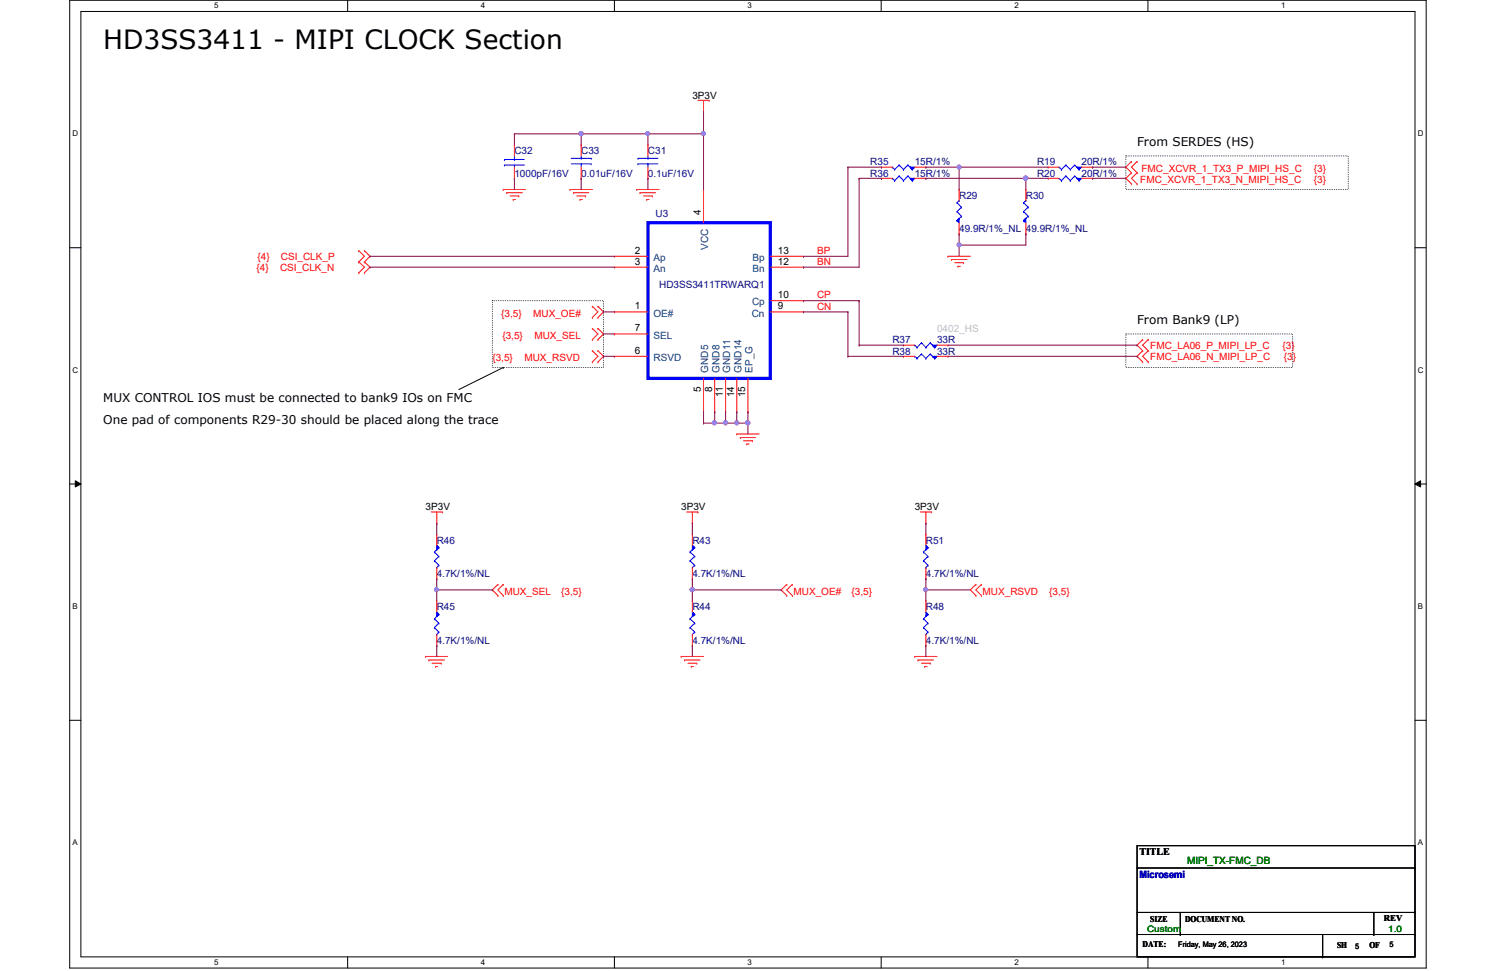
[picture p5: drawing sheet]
<svg xmlns="http://www.w3.org/2000/svg" width="432mm" height="279mm" viewBox="0 0 432 279" stroke-linecap="round" stroke-linejoin="round" font-family="sans-serif">
<path d="M20.1 .1h390.4v278.5h-390.4zM23.3 3.3h384v272h-384z" fill="none" stroke="#000" stroke-width=".29"/>
<g fill="#fff">
<path d="M61.6 .4h1.2v2.4h-1.2z"/>
<path d="M61.6 275.7h1.2v2.3h-1.2z"/>
</g>
<path d="M100.1 .1v3.2M100.1 275.3v3.3" fill="none" stroke="#000" stroke-width=".29"/>
<g fill="#fff">
<path d="M138.4 .4h1.2v2.4h-1.2z"/>
<path d="M138.4 275.7h1.2v2.3h-1.2z"/>
</g>
<path d="M176.9 .1v3.2M176.9 275.3v3.3" fill="none" stroke="#000" stroke-width=".29"/>
<g fill="#fff">
<path d="M215.2 .4h1.2v2.4h-1.2z"/>
<path d="M215.2 275.7h1.2v2.3h-1.2z"/>
</g>
<path d="M253.7 .1v3.2M253.7 275.3v3.3" fill="none" stroke="#000" stroke-width=".29"/>
<g fill="#fff">
<path d="M292 .4h1.2v2.4h-1.2z"/>
<path d="M292 275.7h1.2v2.3h-1.2z"/>
</g>
<path d="M330.5 .1v3.2M330.5 275.3v3.3" fill="none" stroke="#000" stroke-width=".29"/>
<g fill="#fff">
<path d="M368.8 .4h1.2v2.4h-1.2z"/>
<path d="M368.8 275.7h1.2v2.3h-1.2z"/>
<path d="M20.9 37.3h1.5v2.3h-1.5z"/>
<path d="M408.2 37.3h1.5v2.3h-1.5z"/>
<path d="M20.9 105.2h1.5v2.4h-1.5z"/>
<path d="M408.2 105.2h1.5v2.4h-1.5z"/>
</g>
<path d="M20.1 71.3h3.2M407.3 71.3h3.2" fill="none" stroke="#000" stroke-width=".29"/>
<g fill="#fff">
<path d="M20.9 173.2h1.5v2.4h-1.5z"/>
<path d="M408.2 173.2h1.4v2.4h-1.4z"/>
</g>
<path d="M20.1 139.3h3.2M21.7 138.3l1.6 1-1.6 .8zM407.3 139.3l1.6-1v1.8zM407.3 139.3h3.2" fill="none" stroke="#000" stroke-width=".29"/>
<path d="M21.7 138.3l1.6 1-1.6 .8zM407.3 139.3l1.6-1v1.8z" fill="#000"/>
<g fill="#fff">
<path d="M20.9 241.2h1.5v2.4h-1.5z"/>
<path d="M408.2 241.2h1.4v2.4h-1.4z"/>
</g>
<g fill="none" stroke="#000" stroke-width=".29">
<path d="M144.9 105.7h.1M144.9 105.7l-12.8 6.4M20.1 207.3h3.2M407.3 207.3h3.2M327.3 243.3h80v32h-80zM327.3 249.8h80M407.3 249.8h.1M327.3 262.6h80M327.3 268.9h80M339.8 268.9h.1M339.8 262.6v6.3M380.7 275.3h.1"/>
<path d="M380.7 268.9v6.4M395.5 268.9h.1M395.5 262.6v6.3M407.3 262.6h.1M407.3 268.9h.1"/>
</g>
<path d="M324.1 44.9h64v9.6h-64zM141.7 86.5h32v19.2h-32zM324.1 96.1h48v9.6h-48z" fill="none" stroke="#000" stroke-width=".29" stroke-dasharray="0 .5"/>
<g fill="none" stroke="#f00" stroke-width=".29">
<path d="M200.9 28.9h3.2M202.5 32.1h.1M202.5 28.9v3.2M204.1 28.9h.1M144.9 54.5h.1M144.9 54.5h6.4M145.9 55.5h.1M145.9 55.5h4.5M146.8 56.4h2.6M147.7 57.4h.1M147.7 57.4h.7M149.4 56.4h.1"/>
<path d="M164.1 54.5h.1M164.1 54.5h6.4M165.1 55.5h.1M165.1 55.5h4.4M166 56.4h2.6M167 57.4h.1M167 57.4h.6M168.6 56.4h.1M183.3 54.5h.1M183.3 54.5h6.4M184.2 55.5h.1M184.2 55.5h4.5"/>
<path d="M185.3 56.4h2.5M186.2 57.4h.1M186.2 57.4h.7M187.8 56.4h.1M325.7 46.5h.1M325.7 49.7h.1M325.7 52.9h.1M325.7 46.5l-1.6 1.6 1.6 1.6M325.7 49.7l-1.6 1.6 1.6 1.6M327.3 46.5h.1M327.3 49.7h.1M327.3 52.9h.1"/>
<path d="M327.3 46.5l-1.6 1.6 1.6 1.6M327.3 49.7l-1.6 1.6 1.6 1.6M103.3 78.5h.1M103.3 75.4h.1M103.3 72.1h.1M103.3 75.4l1.6 1.5-1.6 1.6M103.3 72.1l1.6 1.6-1.6 1.7M104.9 75.4h.1M104.9 78.5h.1M104.9 72.1h.1M104.9 75.4l1.6 1.5-1.6 1.6M104.9 72.1l1.6 1.6-1.6 1.7"/>
<path d="M272.9 73.7h.1M272.9 73.7h6.4M273.9 74.7h.1M273.9 74.7h4.5M274.8 75.6h2.6M275.8 76.6h.1M275.8 76.6h.6M277.4 75.6h.1M170.5 94.5h.1M170.5 97.7h.1M170.5 88.1h.1M170.5 91.4h.1"/>
<path d="M170.5 94.5l1.6 1.6-1.6 1.6M170.5 88.1l1.6 1.6-1.6 1.7M172.1 94.5h.1M172.1 97.7h.1M172.1 88.1h.1M172.1 91.4h.1M172.1 94.5l1.6 1.6-1.6 1.6M172.1 88.1l1.6 1.6-1.6 1.7M328.9 97.7h.1M328.9 97.7l-1.6 1.6 1.6 1.6M330.5 97.7h.1M330.5 97.7l-1.6 1.6 1.6 1.6"/>
<path d="M170.5 100.9h.1M170.5 104.1h.1M170.5 100.9l1.6 1.6-1.6 1.6M172.1 100.9h.1M172.1 104.1h.1M172.1 100.9l1.6 1.6-1.6 1.6M328.9 100.9h.1M328.9 104.1h.1M328.9 100.9l-1.6 1.6 1.6 1.6M330.5 104.1h.1M330.5 100.9h.1M330.5 100.9l-1.6 1.6 1.6 1.6"/>
<path d="M212.1 124.9h.1M212.1 124.9h6.4M213.1 125.9h.1M213.1 125.9h4.4M214 126.8h2.6M215 127.8h.1M215 127.8h.6M216.6 126.8h.1M124.1 147.3h3.2M125.7 150.5h.1M125.7 147.3v3.2M127.3 147.3h.1"/>
<path d="M197.7 147.3h3.2M199.3 150.5h.1M199.3 147.3v3.2M200.9 147.3h.1M264.9 147.3h3.2M266.5 150.5h.1M266.5 147.3v3.2M268.1 147.3h.1M143.3 168.1h.1M143.3 171.4h.1M143.3 168.1l-1.6 1.7 1.6 1.6M144.9 168.1h.1"/>
<path d="M144.9 171.4h.1M144.9 168.1l-1.6 1.7 1.6 1.6M226.5 168.1h.1M226.5 171.4h.1M226.5 168.1l-1.6 1.7 1.6 1.6M228.1 168.1h.1M228.1 171.4h.1M228.1 168.1l-1.6 1.7 1.6 1.6M280.9 168.1h.1M280.9 171.4h.1M280.9 168.1l-1.6 1.7 1.6 1.6M282.5 168.1h.1"/>
<path d="M282.5 171.4h.1M282.5 168.1l-1.6 1.7 1.6 1.6M122.5 188.9h.1M122.5 188.9h6.4M123.4 189.9h.1M123.4 189.9h4.5M124.4 190.8h2.6M125.4 191.8h.1M125.4 191.8h.6M127 190.8h.1M196.1 188.9h.1M196.1 188.9h6.4"/>
<path d="M197.1 189.9h.1M197.1 189.9h4.4M198 190.8h2.6M199 191.8h.1M199 191.8h.6M200.6 190.8h.1M263.3 188.9h.1M263.3 188.9h6.4M264.2 189.9h.1M264.2 189.9h4.5M265.3 190.8h2.5M266.2 191.8h.1"/>
<path d="M266.2 191.8h.7M267.8 190.8h.1"/>
</g>
<path d="M198.6 178.1h.1M198.6 178.1l1.4 1.2M199.3 176.1l.7 .7M200 176.8h.1M200 179.3h.1M200 176.8l-1.4 1.3M200 179.3l-1.4 1.3M198.6 180.6h.1M198.6 180.6l1.4 1.3M199.3 182.5h.1M200 181.9h.1M200 181.9l-.7 .6" fill="none" stroke="#00f" stroke-width=".29"/>
<path d="M199.3 176.1l.7 .7-.7 .6 .7-.6-.7 .6z" fill-rule="evenodd" fill="#00f"/>
<g fill="none" stroke="#00f" stroke-width=".29">
<path d="M198.6 158.8h.1M198.6 158.8l1.4 1.3M199.3 156.9l.7 .7M200 157.6h.1M200 157.6l-1.4 1.2M198.6 161.4h.1M198.6 161.4l1.4 1.2M199.3 176.1l.7 .7-.7 .6 .7-.6-.7 .6zM199.3 163.3h.1M200 160.1h.1M200 162.6h.1M200 160.1l-1.4 1.3"/>
<path d="M200 162.6l-.7 .7"/>
</g>
<path d="M199.3 172.9h.1M199.3 172.9v3.2M199.3 185.8h.1M199.3 182.5v3.3" fill="none" stroke="#f00" stroke-width=".29"/>
<path d="M199.3 156.9l.7 .7-.7 .6 .7-.6-.7 .6z" fill-rule="evenodd" fill="#00f"/>
<g fill="none" stroke="#00f" stroke-width=".29">
<path d="M256.9 48.1h.1M256.9 48.1l.7 .7M257.6 48.8h.1M258.8 47.5h.1M258.8 47.5l1.3 1.3M258.8 47.5l-1.2 1.3M260.1 48.8h.1M261.4 47.5h.1M261.4 47.5l1.2 1.3M261.4 47.5l-1.3 1.3M262.6 48.8h.1M263.3 48.1l-.7 .7"/>
<path d="M199.3 156.9l.7 .7-.7 .6 .7-.6-.7 .6z"/>
</g>
<g fill="none" stroke="#f00" stroke-width=".29">
<path d="M202.5 54.5h.1M202.5 54.5v9.6M176.9 73.7h.1M176.9 76.9h.1M176.9 73.7h9.6M176.9 76.9h9.6M221.7 73.7h9.6M221.7 76.9h9.6M231.3 76.9h.1M231.3 73.7h.1M176.9 89.7h.1M176.9 96.1h.1"/>
<path d="M176.9 89.7h9.6M176.9 96.1h9.6M221.7 89.7h9.6M221.7 86.5h9.6M231.3 89.7h.1M231.3 86.5h.1M176.9 102.5h.1M176.9 102.5h9.6M202.5 118.5h.1M202.5 108.9v9.6M205.7 118.5h.1M205.7 108.9v9.6"/>
<path d="M208.9 118.5h.1M208.9 108.9v9.6M212.1 118.5h.1M212.1 108.9v9.6M215.3 118.5h.1M215.3 108.9v9.6M199.3 153.8h.1M199.3 153.8v3.1M199.3 166.5h.1M199.3 163.3v3.2"/>
</g>
<path d="M186.5 64.1h35.2v44.8h-35.2z" fill="none" stroke="#00f" stroke-width=".93"/>
<path d="M262 48.1h1.3l-.7 .7z" fill-rule="evenodd" fill="#00f"/>
<g fill="none" stroke="#00f" stroke-width=".29">
<path d="M262 48.1h1.3l-.7 .7zM265.9 178.1h.1M265.9 178.1l1.2 1.2M266.5 176.1l.6 .7M267.1 176.8h.1M267.1 179.3h.1M267.1 176.8l-1.2 1.3M267.1 179.3l-1.2 1.3M265.9 180.6h.1M265.9 180.6l1.2 1.3M266.5 182.5h.1M267.1 181.9h.1"/>
<path d="M267.1 181.9l-.6 .6"/>
</g>
<path d="M253.7 48.1h.1M253.7 48.1h3.2M263.3 48.1h3.2M266.5 48.1h.1" fill="none" stroke="#f00" stroke-width=".29"/>
<path d="M266.5 176.1l.6 .7-.6 .6 .6-.6-.6 .6z" fill-rule="evenodd" fill="#00f"/>
<g fill="none" stroke="#00f" stroke-width=".29">
<path d="M183.6 47.2h.1M183.6 45.6h.1M183.6 47.2h5.8M183.6 45.6h5.8M186.5 45.6h.1M186.5 47.2h.1M186.5 44.9v.7M186.5 47.2v.9M256.9 51.3h.1M256.9 51.3l.7 .7M257.6 52h.1M258.8 50.6h.1"/>
<path d="M258.8 50.6l1.3 1.4M258.8 50.6l-1.2 1.4M260.1 52h.1M261.4 50.6h.1M261.4 50.6l1.2 1.4M261.4 50.6l-1.3 1.4M262.6 52h.1M263.3 51.3l-.7 .7M266.5 176.1l.6 .7-.6 .6 .6-.6-.6 .6z"/>
</g>
<path d="M186.5 41.7h.1M186.5 51.3h.1M186.5 41.7v3.2M186.5 48.1v3.2M266.5 172.9h.1M266.5 172.9v3.2M266.5 185.8h.1M266.5 182.5v3.3" fill="none" stroke="#f00" stroke-width=".29"/>
<path d="M262 51.3h1.3l-.7 .7z" fill-rule="evenodd" fill="#00f"/>
<g fill="none" stroke="#00f" stroke-width=".29">
<path d="M262 51.3h1.3l-.7 .7zM265.9 158.8h.1M265.9 158.8l1.2 1.3M266.5 156.9l.6 .7M267.1 157.6h.1M267.1 157.6l-1.2 1.2M265.9 161.4h.1M265.9 161.4l1.2 1.2M266.5 163.3h.1M267.1 160.1h.1M267.1 162.6h.1M267.1 160.1l-1.2 1.3"/>
<path d="M267.1 162.6l-.6 .7"/>
</g>
<path d="M253.7 51.3h.1M253.7 51.3h3.2M263.3 51.3h3.2M266.5 51.3h.1" fill="none" stroke="#f00" stroke-width=".29"/>
<path d="M266.5 156.9l.6 .7-.6 .6 .6-.6-.6 .6z" fill-rule="evenodd" fill="#00f"/>
<g fill="none" stroke="#00f" stroke-width=".29">
<path d="M304.9 51.3h.1M304.9 51.3l.7 .7M305.6 52h.1M306.8 50.6h.1M306.8 50.6l1.3 1.4M306.8 50.6l-1.2 1.4M308.1 52h.1M309.4 50.6h.1M309.4 50.6l1.2 1.4M309.4 50.6l-1.3 1.4M310.6 52h.1M311.3 51.3l-.7 .7"/>
<path d="M266.5 156.9l.6 .7-.6 .6 .6-.6-.6 .6z"/>
</g>
<path d="M266.5 153.8h.1M266.5 153.8v3.1M266.5 166.5h.1M266.5 163.3v3.2" fill="none" stroke="#f00" stroke-width=".29"/>
<path d="M310 51.3h1.3l-.7 .7z" fill-rule="evenodd" fill="#00f"/>
<g fill="none" stroke="#00f" stroke-width=".29">
<path d="M310 51.3h1.3l-.7 .7zM263.3 102.5h.1M263.3 102.5l.7 .6M264 103.1h.1M265.3 101.9h.1M265.3 101.9l1.2 1.2M265.3 101.9l-1.3 1.2M266.5 103.1h.1M267.8 101.9h.1M267.8 101.9l1.3 1.2M267.8 101.9l-1.3 1.2M269.1 103.1h.1"/>
<path d="M269.7 102.5l-.6 .6"/>
</g>
<path d="M301.8 51.3h.1M301.8 51.3h3.1M311.3 51.3h3.2M314.5 51.3h.1" fill="none" stroke="#f00" stroke-width=".29"/>
<path d="M268.4 102.5h1.3l-.6 .6z" fill-rule="evenodd" fill="#00f"/>
<g fill="none" stroke="#00f" stroke-width=".29">
<path d="M263.3 99.3h.1M263.3 99.3l.7 .7M264 100h.1M265.3 98.6h.1M265.3 98.6l1.2 1.4M265.3 98.6l-1.3 1.4M266.5 100h.1M267.8 98.6h.1M267.8 98.6l1.3 1.4M267.8 98.6l-1.3 1.4M269.1 100h.1M269.7 99.3l-.6 .7"/>
<path d="M268.4 102.5h1.3l-.6 .6z"/>
</g>
<path d="M260.1 102.5h.1M260.1 102.5h3.2M269.7 102.5h3.2M272.9 102.5h.1" fill="none" stroke="#f00" stroke-width=".29"/>
<path d="M268.4 99.3h1.3l-.6 .7z" fill-rule="evenodd" fill="#00f"/>
<g fill="none" stroke="#00f" stroke-width=".29">
<path d="M304.9 48.1h.1M304.9 48.1l.7 .7M305.6 48.8h.1M306.8 47.5h.1M306.8 47.5l1.3 1.3M306.8 47.5l-1.2 1.3M308.1 48.8h.1M309.4 47.5h.1M309.4 47.5l1.2 1.3M309.4 47.5l-1.3 1.3M310.6 48.8h.1M311.3 48.1l-.7 .7"/>
<path d="M268.4 99.3h1.3l-.6 .7z"/>
</g>
<path d="M260.1 99.3h.1M260.1 99.3h3.2M269.7 99.3h3.2M272.9 99.3h.1" fill="none" stroke="#f00" stroke-width=".29"/>
<path d="M310 48.1h1.3l-.7 .7z" fill-rule="evenodd" fill="#00f"/>
<g fill="none" stroke="#00f" stroke-width=".29">
<path d="M294.6 58.3h.1M294.6 58.3l1.4 1.3M295.3 57.7h.1M295.3 57.7l-.7 .6M296 59.6h.1M296 59.6l-1.4 1.3M310 48.1h1.3l-.7 .7zM294.6 63.5h.1M294.6 60.9h.1M294.6 63.5l.7 .6M294.6 60.9l1.4 1.3M296 62.2h.1"/>
<path d="M296 62.2l-1.4 1.3"/>
</g>
<path d="M301.8 48.1h.1M301.8 48.1h3.1M311.3 48.1h3.2M314.5 48.1h.1" fill="none" stroke="#f00" stroke-width=".29"/>
<path d="M294.6 63.5l.7-.7v1.3l-.7-.6 .7-.7z" fill-rule="evenodd" fill="#00f"/>
<g fill="none" stroke="#00f" stroke-width=".29">
<path d="M145.2 45.9h.1M145.2 47.5h.1M145.2 45.9h5.8M145.2 47.5h5.8M148.1 47.5h.1M148.1 45.9h.1M148.1 44.9v1M148.1 47.5v.6M164.4 47.2h5.8M164.4 45.6h5.8M167.3 45.6h.1M167.3 47.2h.1"/>
<path d="M167.3 44.9v.7M167.3 47.2v.9M170.2 47.2h.1M170.2 45.6h.1M294.6 63.5l.7-.7v1.3l-.7-.6 .7-.7zM125.1 158.8h.1M125.1 158.8l1.2 1.3M125.7 156.9l.6 .7M126.3 157.6h.1M126.3 157.6l-1.2 1.2M125.1 161.4h.1M125.1 161.4l1.2 1.2"/>
<path d="M125.7 163.3h.1M126.3 160.1h.1M126.3 162.6h.1M126.3 160.1l-1.2 1.3M126.3 162.6l-.6 .7"/>
</g>
<path d="M148.1 51.3h.1M148.1 41.7h.1M148.1 41.7v3.2M148.1 48.1v3.2M167.3 41.7h.1M167.3 51.3h.1M167.3 41.7v3.2M167.3 48.1v3.2M295.3 54.5h.1M295.3 54.5v3.2M295.3 67.3h.1M295.3 64.1v3.2" fill="none" stroke="#f00" stroke-width=".29"/>
<path d="M125.7 156.9l.6 .7-.6 .6 .6-.6-.6 .6z" fill-rule="evenodd" fill="#00f"/>
<g fill="none" stroke="#00f" stroke-width=".29">
<path d="M275.5 58.3h.1M275.5 58.3l1.3 1.3M276.1 57.7h.1M276.1 57.7l-.6 .6M276.8 59.6h.1M276.8 59.6l-1.3 1.3M275.5 63.5h.1M275.5 60.9h.1M275.5 63.5l.6 .6M275.5 60.9l1.3 1.3M276.8 62.2h.1M276.8 62.2l-1.3 1.3"/>
<path d="M125.7 156.9l.6 .7-.6 .6 .6-.6-.6 .6z"/>
</g>
<path d="M125.7 153.8h.1M125.7 153.8v3.1M125.7 166.5h.1M125.7 163.3v3.2" fill="none" stroke="#f00" stroke-width=".29"/>
<path d="M276.1 62.8v1.3l-.6-.6z" fill-rule="evenodd" fill="#00f"/>
<g fill="none" stroke="#00f" stroke-width=".29">
<path d="M276.1 62.8v1.3l-.6-.6zM125.1 178.1h.1M125.1 178.1l1.2 1.2M125.7 176.1l.6 .7M126.3 176.8h.1M126.3 179.3h.1M126.3 176.8l-1.2 1.3M126.3 179.3l-1.2 1.3M125.1 180.6h.1M125.1 180.6l1.2 1.3M125.7 182.5h.1M126.3 181.9h.1"/>
<path d="M126.3 181.9l-.6 .6"/>
</g>
<path d="M276.1 54.5h.1M276.1 54.5v3.2M276.1 67.3h.1M276.1 64.1v3.2" fill="none" stroke="#f00" stroke-width=".29"/>
<path d="M125.7 176.1l.6 .7-.6 .6 .6-.6-.6 .6z" fill-rule="evenodd" fill="#00f"/>
<path d="M125.7 176.1l.6 .7-.6 .6 .6-.6-.6 .6z" fill="none" stroke="#00f" stroke-width=".29"/>
<path d="M125.7 172.9h.1M125.7 172.9v3.2M125.7 185.8h.1M125.7 182.5v3.3" fill="none" stroke="#f00" stroke-width=".29"/>
<path d="M202.5 32.1h.1M202.5 32.1v6.4" fill="none" stroke="#800040" stroke-width=".29"/>
<circle cx="202.4" cy="38.4" r=".59" fill="#f0f"/>
<circle cx="202.4" cy="38.4" r=".59" fill="none" stroke="#f0f" stroke-width=".29"/>
<path d="M202.5 121.8h.1M202.5 121.8h6.4M205.7 121.8h.1" fill="none" stroke="#800040" stroke-width=".29"/>
<circle cx="208.9" cy="121.7" r=".59" fill="#f0f"/>
<circle cx="208.9" cy="121.7" r=".59" fill="none" stroke="#f0f" stroke-width=".29"/>
<circle cx="205.7" cy="121.7" r=".59" fill="#f0f"/>
<circle cx="205.7" cy="121.7" r=".59" fill="none" stroke="#f0f" stroke-width=".29"/>
<path d="M208.9 121.8h.1M208.9 121.8h3.2" fill="none" stroke="#800040" stroke-width=".29"/>
<circle cx="212.1" cy="121.7" r=".59" fill="#f0f"/>
<circle cx="212.1" cy="121.7" r=".59" fill="none" stroke="#f0f" stroke-width=".29"/>
<g fill="none" stroke="#800040" stroke-width=".29">
<path d="M202.5 118.5h.1M202.5 118.5v3.3M205.7 118.5h.1M205.7 118.5v3.3M208.9 118.5h.1M208.9 118.5v3.3M212.1 118.5h.1M212.1 118.5v3.3M215.3 118.5h.1M215.3 118.5v6.4M212.1 121.8h.1M212.1 121.8h3.2"/>
<path d="M215.3 121.8h.1"/>
</g>
<circle cx="215.3" cy="121.7" r=".62" fill="#f0f"/>
<circle cx="215.3" cy="121.7" r=".62" fill="none" stroke="#f0f" stroke-width=".29"/>
<path d="M125.7 166.5h.1M125.7 166.5v3.3h16M141.7 169.8h.1" fill="none" stroke="#800040" stroke-width=".29"/>
<circle cx="125.7" cy="169.7" r=".59" fill="#f0f"/>
<circle cx="125.7" cy="169.7" r=".59" fill="none" stroke="#f0f" stroke-width=".29"/>
<path d="M125.7 150.5h.1M125.7 150.5v3.3M125.7 169.8h.1M125.7 169.8v3.1M199.3 169.8h25.6M224.9 169.8h.1M125.7 185.8h.1M125.7 185.8v3.1" fill="none" stroke="#800040" stroke-width=".29"/>
<circle cx="199.3" cy="169.7" r=".62" fill="#f0f"/>
<circle cx="199.3" cy="169.7" r=".62" fill="none" stroke="#f0f" stroke-width=".29"/>
<path d="M199.3 150.5h.1M199.3 150.5v3.3M199.3 166.5h.1M199.3 169.8h.1M199.3 166.5v6.4M266.5 169.8h.1M266.5 169.8h12.8M199.3 185.8h.1M199.3 185.8v3.1" fill="none" stroke="#800040" stroke-width=".29"/>
<circle cx="266.5" cy="169.7" r=".59" fill="#f0f"/>
<circle cx="266.5" cy="169.7" r=".59" fill="none" stroke="#f0f" stroke-width=".29"/>
<g fill="none" stroke="#800040" stroke-width=".29">
<path d="M148.1 38.5h.1M148.1 38.5v3.2M148.1 38.5h38.4M167.3 38.5h.1M167.3 38.5v3.2M186.5 38.5h.1M186.5 38.5v3.2M148.1 51.3h.1M148.1 51.3v3.2M167.3 51.3h.1M167.3 51.3v3.2M186.5 51.3h.1"/>
<path d="M186.5 51.3v3.2M106.5 73.7h.1M106.5 76.9h.1M106.5 73.7h70.4M106.5 76.9h70.4M231.3 86.5h.1M231.3 86.5h16M266.5 150.5h.1M266.5 150.5v3.3M266.5 166.5h.1M266.5 169.8h.1M266.5 166.5v6.4"/>
<path d="M266.5 185.8h.1M266.5 185.8v3.1"/>
</g>
<circle cx="186.4" cy="38.4" r=".59" fill="#f0f"/>
<circle cx="186.4" cy="38.4" r=".59" fill="none" stroke="#f0f" stroke-width=".29"/>
<circle cx="167.3" cy="38.4" r=".62" fill="#f0f"/>
<circle cx="167.3" cy="38.4" r=".62" fill="none" stroke="#f0f" stroke-width=".29"/>
<g fill="none" stroke="#800040" stroke-width=".29">
<path d="M186.5 38.5h.1M186.5 38.5h16M202.5 38.5h.1M202.5 38.5v16M276.1 67.3h.1M276.1 70.5h.1M276.1 67.3v6.4M295.3 67.3h.1M295.3 67.3v3.2h-19.2M247.3 86.5h.1M247.3 99.3h.1M247.3 86.5v12.8"/>
<path d="M247.3 99.3h12.8M272.9 99.3h54.4M327.3 99.3h.1M244.1 102.5h.1M244.1 102.5h16M272.9 102.5h54.4M327.3 102.5h.1"/>
</g>
<circle cx="276.1" cy="70.4" r=".59" fill="#f0f"/>
<circle cx="276.1" cy="70.4" r=".59" fill="none" stroke="#f0f" stroke-width=".29"/>
<g fill="none" stroke="#800040" stroke-width=".29">
<path d="M244.1 48.1h.1M244.1 48.1v25.6h-12.8M244.1 48.1h9.6M247.3 51.3h.1M247.3 51.3v25.6h-16M247.3 51.3h6.4M253.7 51.3h.1M253.7 48.1h.1M266.5 48.1h.1M266.5 48.1h35.3M276.1 48.1h.1M276.1 48.1v6.4"/>
<path d="M295.3 51.3h.1M295.3 51.3h6.5M295.3 51.3v3.2M314.5 51.3h.1M314.5 48.1h.1M314.5 51.3h9.6M314.5 48.1h9.6M231.3 73.7h.1M231.3 76.9h.1M173.7 96.1h.1M173.7 89.7h.1M173.7 89.7h3.2"/>
<path d="M173.7 96.1h3.2M231.3 89.7h.1M231.3 89.7h12.8M244.1 89.7h.1M244.1 89.7v12.8M173.7 102.5h.1M173.7 102.5h3.2"/>
</g>
<circle cx="276.1" cy="48.1" r=".59" fill="#f0f"/>
<circle cx="276.1" cy="48.1" r=".59" fill="none" stroke="#f0f" stroke-width=".29"/>
<path d="M266.5 51.3h.1M266.5 51.3h28.8" fill="none" stroke="#800040" stroke-width=".29"/>
<circle cx="295.3" cy="51.3" r=".64" fill="#f0f"/>
<circle cx="295.3" cy="51.3" r=".64" fill="none" stroke="#f0f" stroke-width=".29"/>
<circle cx="202.4" cy="38.4" r=".59" fill="#f0f"/>
<circle cx="202.4" cy="38.4" r=".59" fill="none" stroke="#f0f" stroke-width=".29"/>
<circle cx="208.9" cy="121.7" r=".59" fill="#f0f"/>
<circle cx="208.9" cy="121.7" r=".59" fill="none" stroke="#f0f" stroke-width=".29"/>
<circle cx="205.7" cy="121.7" r=".59" fill="#f0f"/>
<circle cx="205.7" cy="121.7" r=".59" fill="none" stroke="#f0f" stroke-width=".29"/>
<circle cx="212.1" cy="121.7" r=".59" fill="#f0f"/>
<circle cx="212.1" cy="121.7" r=".59" fill="none" stroke="#f0f" stroke-width=".29"/>
<circle cx="215.3" cy="121.7" r=".62" fill="#f0f"/>
<circle cx="215.3" cy="121.7" r=".62" fill="none" stroke="#f0f" stroke-width=".29"/>
<circle cx="125.7" cy="169.7" r=".59" fill="#f0f"/>
<circle cx="125.7" cy="169.7" r=".59" fill="none" stroke="#f0f" stroke-width=".29"/>
<circle cx="199.3" cy="169.7" r=".62" fill="#f0f"/>
<circle cx="199.3" cy="169.7" r=".62" fill="none" stroke="#f0f" stroke-width=".29"/>
<circle cx="266.5" cy="169.7" r=".59" fill="#f0f"/>
<circle cx="266.5" cy="169.7" r=".59" fill="none" stroke="#f0f" stroke-width=".29"/>
<circle cx="186.4" cy="38.4" r=".59" fill="#f0f"/>
<circle cx="186.4" cy="38.4" r=".59" fill="none" stroke="#f0f" stroke-width=".29"/>
<circle cx="167.3" cy="38.4" r=".62" fill="#f0f"/>
<circle cx="167.3" cy="38.4" r=".62" fill="none" stroke="#f0f" stroke-width=".29"/>
<circle cx="276.1" cy="70.4" r=".59" fill="#f0f"/>
<circle cx="276.1" cy="70.4" r=".59" fill="none" stroke="#f0f" stroke-width=".29"/>
<circle cx="276.1" cy="48.1" r=".59" fill="#f0f"/>
<circle cx="276.1" cy="48.1" r=".59" fill="none" stroke="#f0f" stroke-width=".29"/>
<circle cx="295.3" cy="51.3" r=".64" fill="#f0f"/>
<circle cx="295.3" cy="51.3" r=".64" fill="none" stroke="#f0f" stroke-width=".29"/>
<text font-size="7.6" x="29.7" y="14.1">HD3SS3411 - MIPI CLOCK Section</text>
<g font-size="3.5">
<text x="327.3" y="42">From SERDES (HS)</text>
<text x="327.3" y="93.2">From Bank9 (LP)</text>
<text x="29.7" y="115.6">MUX CONTROL IOS must be connected to bank9 IOs on FMC</text>
<text x="29.7" y="122">One pad of components R29-30 should be placed along the trace</text>
</g>
<g font-size="2.9">
<text x="199.3" y="28.4">3P3V</text>
<text x="201.8" y="61.9" transform="rotate(-90 201.8 61.9)">4</text>
<text x="182.7" y="73">2</text>
<text x="182.7" y="76.1">3</text>
<text x="223.9" y="76.1">12</text>
<text x="223.9" y="73">13</text>
<text x="182.7" y="89">1</text>
<text x="223.9" y="89">9</text>
<text x="223.9" y="85.8">10</text>
<text x="182.7" y="95.3">7</text>
<text x="182.7" y="101.8">6</text>
<text x="201.8" y="112.7" transform="rotate(-90 201.8 112.7)">5</text>
<text x="205" y="112.7" transform="rotate(-90 205 112.7)">8</text>
<text x="208.1" y="114.3" transform="rotate(-90 208.1 114.3)">11</text>
<text x="211.3" y="114.3" transform="rotate(-90 211.3 114.3)">14</text>
<text x="214.5" y="114.3" transform="rotate(-90 214.5 114.3)">15</text>
<text x="122.5" y="146.8">3P3V</text>
<text x="196.1" y="146.8">3P3V</text>
<text x="263.3" y="146.8">3P3V</text>
<text x="328" y="246">TITLE</text>
</g>
<g font-size="2.9" fill="#000080">
<text x="148.1" y="44.5">C32</text>
<text x="167.3" y="44.5">C33</text>
<text x="186.5" y="44.5">C31</text>
<text x="250.5" y="47.6">R35</text>
<text x="263.3" y="47.6">15R/1%</text>
<text x="298.5" y="47.6">R19</text>
<text x="311.3" y="47.6">20R/1%</text>
<text x="148.1" y="50.8">1000pF/16V</text>
<text x="167.3" y="50.8">0.01uF/16V</text>
<text x="186.5" y="50.8">0.1uF/16V</text>
<text x="250.5" y="50.8">R36</text>
<text x="263.3" y="50.8">15R/1%</text>
<text x="298.5" y="50.8">R20</text>
<text x="311.3" y="50.8">20R/1%</text>
<text x="276.1" y="57.2">R29</text>
<text x="295.3" y="57.2">R30</text>
<text x="188.7" y="62.3">U3</text>
<text x="276.1" y="66.8">49.9R/1%_NL</text>
<text x="295.3" y="66.8">49.9R/1%_NL</text>
<text x="189.7" y="82.8">HD3SS3411TRWARQ1</text>
<text x="256.9" y="98.8">R37</text>
<text x="269.7" y="98.8">33R</text>
<text x="256.9" y="102">R38</text>
<text x="269.7" y="102">33R</text>
<text x="125.7" y="156.5">R46</text>
<text x="199.3" y="156.5">R43</text>
<text x="266.5" y="156.5">R51</text>
<text x="125.7" y="166">4.7K/1%/NL</text>
<text x="199.3" y="166">4.7K/1%/NL</text>
<text x="266.5" y="166">4.7K/1%/NL</text>
<text x="125.7" y="175.6">R45</text>
<text x="199.3" y="175.6">R44</text>
<text x="266.5" y="175.6">R48</text>
<text x="125.7" y="185.3">4.7K/1%/NL</text>
<text x="199.3" y="185.3">4.7K/1%/NL</text>
<text x="266.5" y="185.3">4.7K/1%/NL</text>
</g>
<g font-size="2.9" fill="#f00">
<text x="328.3" y="52.7">FMC_XCVR_1_TX3_N_MIPI_HS_C</text>
<text x="328.6" y="49.5">FMC_XCVR_1_TX3_P_MIPI_HS_C</text>
<text x="378.2" y="52.7">{3}</text>
<text x="378.2" y="49.5">{3}</text>
<text x="74.2" y="74.8">{4}</text>
<text x="80.9" y="74.8">CSI_CLK_P</text>
<text x="235.2" y="73.1">BP</text>
<text x="235.2" y="76.2">BN</text>
<text x="73.8" y="78.1">{4}</text>
<text x="80.6" y="78.1">CSI_CLK_N</text>
<text x="235.2" y="85.9">CP</text>
<text x="235.2" y="89.1">CN</text>
<text x="144.3" y="91.1">{3,5}</text>
<text x="153.5" y="91.1">MUX_OE#</text>
<text x="144.6" y="97.5">{3,5}</text>
<text x="153.8" y="97.5">MUX_SEL</text>
<text x="331.1" y="100.4">FMC_LA06_P_MIPI_LP_C</text>
<text x="369.2" y="100.4">{3}</text>
<text x="141.7" y="104">{3,5}</text>
<text x="151" y="104">MUX_RSVD</text>
<text x="331.1" y="103.6">FMC_LA06_N_MIPI_LP_C</text>
<text x="369.6" y="103.6">{3}</text>
<text x="145.2" y="171.1">MUX_SEL</text>
<text x="161.5" y="171.1">{3,5}</text>
<text x="228.4" y="171.1">MUX_OE#</text>
<text x="245.1" y="171.1">{3,5}</text>
<text x="282.9" y="171.1">MUX_RSVD</text>
<text x="302" y="171.1">{3,5}</text>
</g>
<g font-size="2.9" fill="#004080">
<text x="203.9" y="71.9" transform="rotate(-90 203.9 71.9)">VCC</text>
<text x="188.1" y="75.1">Ap</text>
<text x="216.7" y="75.1">Bp</text>
<text x="188.1" y="78.2">An</text>
<text x="216.6" y="78.2">Bn</text>
<text x="216.5" y="87.9">Cp</text>
<text x="188.1" y="91.1">OE#</text>
<text x="216.4" y="91.1">Cn</text>
<text x="188.1" y="97.5">SEL</text>
<text x="188.1" y="103.9">RSVD</text>
<text x="203.9" y="107.3" transform="rotate(-90 203.9 107.3)">GND5</text>
<text x="207.1" y="107.3" transform="rotate(-90 207.1 107.3)">GND8</text>
<text x="210.2" y="107.3" transform="rotate(-90 210.2 107.3)">GND11</text>
<text x="213.4" y="107.3" transform="rotate(-90 213.4 107.3)">GND14</text>
<text x="216.7" y="107.3" transform="rotate(-90 216.7 107.3)">EP_G</text>
</g>
<text font-size="2.9" fill="#c0c0c0" x="269.7" y="95.6">0402_HS</text>
<text font-size="2.9" fill="#008000" x="341.7" y="248.6">MIPI_TX-FMC_DB</text>
<text font-size="2.9" fill="#0000a0" x="328" y="252.7">Microsemi</text>
<g font-size="2.5" fill="#008000">
<text x="330.2" y="268.1">Custom</text>
<text x="399.6" y="268.1">1.0</text>
</g>
<g font-size="2.5">
<text x="331.1" y="265.3">SIZE</text>
<text x="341.1" y="265.3">DOCUMENT NO.</text>
<text x="398.4" y="264.9">REV</text>
<text x="328.9" y="272.6">DATE:</text>
<text x="384.9" y="272.9">SH</text>
<text x="394.2" y="272.9">OF</text>
</g>
<g font-size="2.3">
<text x="61.6" y="2.4">5</text>
<text x="138.4" y="2.4">4</text>
<text x="215.2" y="2.4">3</text>
<text x="292" y="2.4">2</text>
<text x="368.8" y="2.4">1</text>
<text x="20.9" y="39.2">D</text>
<text x="408.2" y="39.2">D</text>
<text x="20.9" y="107.2">C</text>
<text x="408.2" y="107.2">C</text>
<text x="20.9" y="175.2">B</text>
<text x="408.2" y="175.2">B</text>
<text x="20.9" y="243.2">A</text>
<text x="408.2" y="243.2">A</text>
<text x="61.6" y="277.6">5</text>
<text x="138.4" y="277.6">4</text>
<text x="215.2" y="277.6">3</text>
<text x="292" y="277.6">2</text>
<text x="368.8" y="277.6">1</text>
</g>
<g font-size="2.2">
<text x="339.2" y="272.6">Friday, May 26, 2023</text>
<text x="390.1" y="273">5</text>
<text x="400" y="272.6">5</text>
</g>
</svg>
